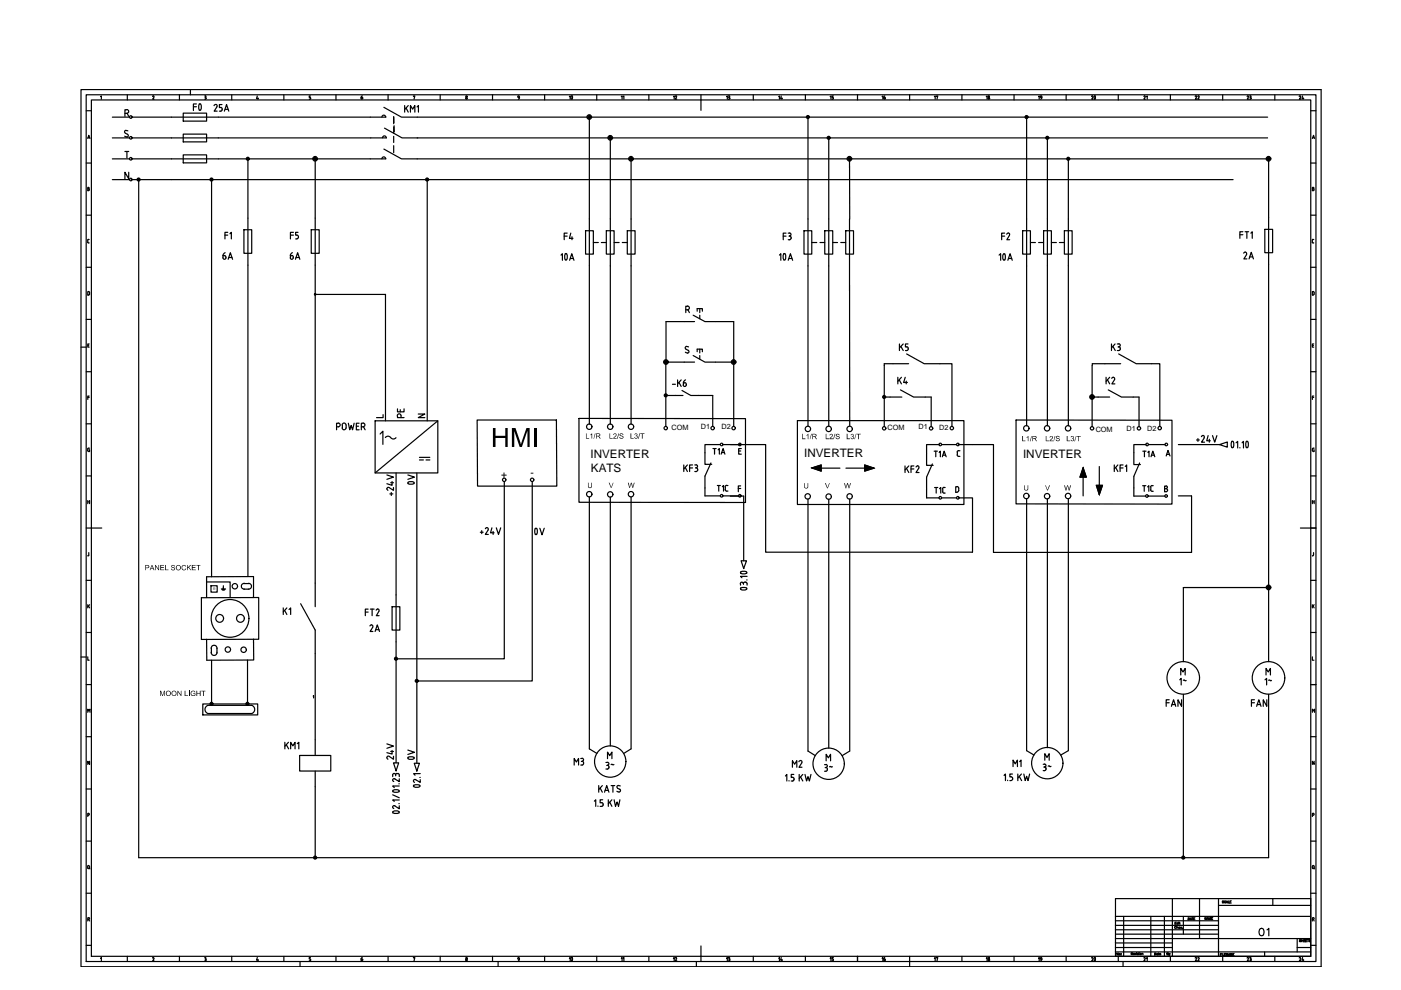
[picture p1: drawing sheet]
<svg xmlns="http://www.w3.org/2000/svg" width="297mm" height="210mm" viewBox="0 0 297 210" stroke-linecap="round" stroke-linejoin="round" font-family="sans-serif">
<!-- layer: 035 -->
<g fill="none" stroke="#000" stroke-width=".25">
<path d="M17.2 19h262.9v186h-262.9zM18.3 23.5h1.1M18.3 34.6h1.1M18.6 39.7l.3 .2-.1 .1 .2 .2-.2 .2h-.2zM19.4 21.2h258.5v181.6h-258.5zM21.3 20.5l.2-.2v.7M27 20.1v1.1M32.5 20.3l.1 .2M32.5 20.3l-.2 .2M32.7 20.6l-.3 .4h.3M54.6 20.3l-.2 .6h.4M54.7 20.7v.3"/>
<path d="M60.2 20.1v1.1M65.8 20.3h-.2v.3l.3 .2M65.9 20.8l-.1 .2h-.2M71.2 20.1v1.1M82.3 20.1v1.1M93.3 20.1v1.1M98.7 20.8l.2 .2 .1-.2M98.7 20.8l.2-.2 .1 .2M104.4 20.1v1.1M115.5 20.1v1.1M126.5 20.1v1.1M137.6 20.1v1.1"/>
<path d="M148.6 20.1v1.1M159.7 20.1v1.1M170.8 20.1v1.1M181.8 20.1v1.1M192.9 20.1v1.1M203.9 20.1v1.1M215 20.1v1.1M226 20.1v1.1M237.1 20.1v1.1M248.1 20.1v1.1M259.2 20.1v1.1M270.3 20.1v1.1"/>
<path d="M277.9 23.5h1.1M277.9 34.6h1.1M278.2 39.7l.4 .2-.2 .1 .2 .2-.2 .2h-.2zM18.3 45.6h1.1M18.3 56.7h1.1M18.6 51.3l.3 .2M18.6 40h.2M18.6 51v.3M18.8 50.7l-.2 .2M18.8 50.8h.1M277.9 45.6h1.1M277.9 56.7h1.1"/>
<path d="M278.2 51.3l.2 .2M278.2 40h.3M278.4 50.7l-.2 .2v.4M278.4 51.5h.1M278.4 50.8h.1M17.2 73.6h1.1M18.3 67.7h1.1M18.3 78.8h1.1M18.6 73.2h.2M18.8 61.8l.2 .2M18.8 61.8h-.2v.8l.3-.1 .1-.5M18.9 72.9h-.3v.7h.3"/>
<path d="M277.9 67.7h1.1M277.9 78.8h1.1M278.2 73.2h.3M278.4 61.8l.2 .2M278.4 61.8h-.2v.8h.2M278.5 72.9h-.3v.7h.3M278.6 62v.5l-.2 .1M18.3 89.9h1.1M18.6 84.3h.3M18.6 95.2v.3M18.9 95.4h.1v.3l-.4-.2M18.9 84h-.3v.7"/>
<path d="M19 95l-.4 .2M277.9 89.9h1.1M278.2 95.2l.1 .4 .2 .1h.1l-.1-.3M278.2 84.3h.3M278.5 84h-.3v.7M278.6 95l-.4 .2M18.3 112h1.1M18.3 100.9h1.1M18.6 117.8h.1M18.6 106.4h.4M18.6 106.1v.7M18.8 117.7l-.1 .1"/>
<path d="M18.8 117.2v.5M19 106.1v.7M277.9 112h1.1M277.9 100.9h1.1M278.2 106.1v.7M278.2 106.4h.4M278.5 117.7l-.3 .1M278.5 117.2v.5M278.6 106.1v.7M17.2 139.3h1.1M18.3 123h1.1M18.3 134.1h1.1"/>
<path d="M18.6 139.3v.7h.3M18.6 128.2v.7M18.7 128.5l.3 .4M19 128.2l-.4 .4M277.9 123h1.1M277.9 134.1h1.1M278.2 139.3v.7h.4M278.2 128.2v.7M278.4 128.5l.2 .4M278.6 128.2l-.4 .4M18.3 145.1h1.1M18.3 156.2h1.1"/>
<path d="M277.9 145.1h1.1M277.9 156.2h1.1M278.2 151v-.6l.3 .3 .2-.3v.6M18.3 167.3h1.1M18.3 178.3h1.1M18.6 172.8h.3v-.3h-.3v.6M19 161.4v.7l-.4-.7v.7M277.9 167.3h1.1M277.9 178.3h1.1M278.2 172.8h.4v-.3h-.4v.6M278.6 161.4v.7l-.4-.7v.7M18.3 189.4h1.1"/>
<path d="M18.6 195h.2l.2 .3M18.8 194.5l.2 .2-.2 .2M18.8 194.6h-.2v.7M236.5 199h12.1M236.5 199.9h12.1M236.5 198.1h21.8M236.5 197.1h21.8M236.5 196.2h21.8M236.5 195.2h21.8M238.2 194.3v8.5M244 194.3v8.5M246.9 194.3v8.5"/>
<path d="M250.9 194.3v3.8M254.3 190.5v8.5M258.3 192h19.6M269.9 190.5v1.5M277.9 189.4h1.1M278.2 184v-.3l.2-.2 .2 .2v.3M278.2 184l.2 .2 .2-.2M278.4 194.5l.2 .4-.4 .1M278.5 194.6h-.3v.7M278.5 195l.1 .3M278.5 184.1l.2 .1M18.3 200.4h1.1"/>
<path d="M21.3 203.2l.2-.2v.7M27 202.8v1.1M32.3 203.1l.3-.1v.2M32.7 203.3l-.3 .4h.3M38 202.8v1.1M43.4 203h.1M43.4 203.7h.1M43.5 203.3h.1M43.5 203l.2 .2-.2 .1M43.5 203.3l.2 .2M43.7 203.5l-.2 .2M43.7 203.5v.1"/>
<path d="M49.1 202.8v1.1M54.6 203l-.2 .6h.4M54.7 203.4v.3M60.2 202.8v1.1M63.6 203.9v1.1M65.6 203.7h.1M65.8 203h-.2v.3l.2 .1 .1 .2M65.9 203.5l-.2 .2M71.2 202.8v1.1M82.3 202.8v1.1M87.7 203.1l.3-.1-.2 .7M93.3 202.8v1.1"/>
<path d="M98.7 203.6l.2-.3 .1 .3M98.7 203.5l.2 .2 .1-.2M104.4 202.8v1.1M105.6 203.9v1.1M115.5 202.8v1.1M126.5 202.8v1.1M137.6 202.8v1.1M147.6 203.9v1.1M148.6 202.8v1.1M159.7 202.8v1.1M170.8 202.8v1.1M181.8 202.8v1.1"/>
<path d="M192.9 202.8v2.2M203.9 202.8v1.1M215 202.8v1.1M226 202.8v1.1M236.5 200.9h12.1M236.5 201.8h41.4M237.1 202.8v1.1M238.1 203.9v1.1M259.2 202.8v1.1M268.1 201.8v1M270.3 202.8v1.1M275 200.9h2.9"/>
<path d="M277.9 200.4h1.1"/>
<circle cx="98.9" cy="20.5" r=".15"/>
<circle cx="98.9" cy="203.2" r=".15"/>
</g>
<!-- layer: 07 -->
<path d="M18.3 20.1h260.7v183.8h-260.7zM148.6 21.2v2.2M19.4 112h2.2M275.7 112h2.2M236.5 190.5h41.4v12.3h-41.4zM236.5 194.3h41.4M248.6 199h29.3M248.6 190.5v12.3M258.3 190.5v12.3M275 199v2.8M148.6 200.6v2.2" fill="none" stroke="#000" stroke-width=".25"/>
<!-- layer: 025 -->
<g fill="none" stroke="#000" stroke-width=".25">
<path d="M249.1 195.7h.2M249.4 196.5a.2 .2 0 0 0-.3 0 .2 .2 0 0 0 0 .3 .2 .2 0 0 0 .3 0M249.4 195.5h-.3v.4h.3M249.5 196.6l.2-.1 .1 .3M249.5 196.4v.4M249.8 195.7l-.3 .1 .1 .1h.2M249.8 195.5v.4M249.9 196.7l.2-.1-.2 .1 .1 .1h.1M249.9 195.6h.1M249.9 195.7v.2M250 195.7h.2M250.1 195.5l.1 .4"/>
<path d="M250.5 196.6l-.2 .1v.1h.2M250.7 196.8h.1M251.9 194.6a.22 .22 0 0 1 .3 .2 .22 .22 0 0 1-.3 .2zM252.3 195l.2-.4 .1 .4M252.3 194.9h.2M252.7 194.6h.3M252.8 194.6v.4M253.1 194.8h.1M253.4 194.6h-.3v.4h.3M255.8 194.5v.5l-.3-.5v.5M255.9 195l.2-.5 .1 .5M255.9 194.8h.2"/>
<path d="M256.3 195v-.5l.2 .5 .2-.5v.5M256.8 194.8h.2M257.1 194.5h-.3v.5h.3M259.4 191.1l-.2-.1v.2l.2 .2h-.2M259.9 191.1l-.1-.1-.2 .1 .1 .4 .2-.2M260 191.5l.1-.5 .2 .5M260 191.3h.3M260.4 191v.5h.3M260.8 191.2h.1M261.1 191h-.3v.5h.3M275.8 199.3h-.3l.3 .2-.1 .2-.2-.1M276 199.2v.5"/>
<path d="M276 199.4h.3M276.3 199.2v.5M276.4 199.4h.2M276.7 199.2h-.3v.5h.3M276.8 199.4h.2M277.1 199.2h-.3v.5h.3M277.1 199.2h.3M277.3 199.2v.5M277.8 199.3h-.3l.3 .2-.1 .2-.2-.1M237.1 202v.5l-.3-.5v.5M237.7 202.2h.1M237.7 202.5h.1"/>
<path d="M239.8 202.2h.3v-.2h-.3v.4M240 202.2l.1 .2M240.3 202.3h.2l-.1-.2-.1 .3h.2M258.7 202.4h.2M259 202.2h-.3v.4M259.1 202.2v.4M259.3 202.2v.4h.2M259.6 202.4h.2M259.9 202.2h-.3v.4h.3M260.3 202.2v.4l-.3-.4v.4M260.4 202.6l.2-.4 .2 .4M260.5 202.5h.2"/>
<path d="M260.8 202.6v-.4l.2 .4 .2-.4v.4M261.4 202.4h.1M261.6 202.2h-.2v.4h.2"/>
<circle cx="237.4" cy="202.4" r=".15"/>
</g>
<g fill="none" stroke="#000" stroke-width=".25">
<path d="M23.8 24.8h3.7M23.8 29.2h3.7M23.8 33.7h3.7M23.8 38.1h3.7M28.1 24.8h8.3M28.1 29.2h8.3M28.1 33.7h8.3M28.1 38.1h233.3M29.4 38.1v143.7h239.6v-34.6M44.9 38.1v84.2M46.3 24.8h32.2M46.3 29.2h32.3"/>
<path d="M46.3 33.7h32.2M52.6 33.7v12.6M66.8 33.7v12.6M88.5 33.7h180.5v12.4M88.5 24.8h180.3M88.5 29.2h180.3M90.6 38.1v51.1M125 24.8v21.6M129.4 29.2v17.2M133.8 33.7v12.7M171.3 24.8v21.6M175.7 29.2v17.2"/>
<path d="M180.1 33.7l.1 12.7M217.7 24.8v21.6M222.1 29.2v17.2M226.5 33.7v12.7M52.6 56.2v66M66.8 56.2v67.4M125 56.4v33.5M129.4 56.4v33.5M133.8 56.4v33.5M171.3 56.4v34M175.7 56.4v34M180.1 56.4l.1 34"/>
<path d="M217.7 56.4v33.9M222.1 56.4v33.9M226.5 56.4v33.9M269 56.1v84.2M66.8 62.4h14.9v26.8M141.2 77.1v13.3M141.2 76.8h3.9M145.1 68.2h-3.9v8.9M151.7 76.8h3.9M151.7 68.2h3.9v22.2M189.3 77.1h-1.8v13.4M199.3 77.1h2.5v13.3"/>
<path d="M231.5 77.5v13M234.3 77.1h-2.7v.4M244.2 77.1h1.7v13.3M148.2 83.8h2.9v6.6M153.3 94.3h9v22.8h43.9v-11.5h-2.8M187.5 84.2h1.2M196.2 84.2h1.2v6.3M203.4 94.3h7.2v22.8h42v-12h-2.8M231.5 84.2h1.3M240.3 84.2h1.2v6.3M249.8 94.3h8.8M84 100.3v25.8"/>
<path d="M88.4 100.3v61.5M106.9 102.1v37.6h-22.9M112.8 102.1v42.3h-24.4M125 105.4v53.4l1.6 1M129.4 105.4v52.7M133.8 105.4v53.4l-1.6 1M149.5 103.4v1.7h3.2M153.3 105.1l4.4 .1v13.7M171.3 105.8v53.4l1.6 1M175.7 105.9v52.7M180.2 105.8v53.4l-1.7 1M196.5 103.7v1.9h2.6"/>
<path d="M199.7 105.6h3.1M217.7 105.7v53.5l1.5 .9M222.1 105.8v52.7M226.5 105.7v53.5l-1.6 .9M240.4 103.4v1.8h2.5M243.5 105.2h3.5M44.9 140v9.3M52.5 139.9v9.4M66.8 138.6v18.3M84 136.1v25.6M269 124.6h-18.1v15.7M43 149.3h11.6v2.3h-11.6z"/>
<path d="M44.1 149.5a.91 .91 0 0 0-.6 .9 .91 .91 0 0 0 .6 .9M44.1 149.5h9.3M44.1 151.3h9.3M53.3 149.5a.91 .91 0 0 1 .7 .9 .91 .91 0 0 1-.7 .9M250.9 147.2v34.6M66.8 166.8v15"/>
</g>
<!-- layer: 0 -->
<g fill="none" stroke="#000" stroke-width=".25">
<path d="M36.4 24.8h9.9M36.4 29.2h9.9M36.4 33.7h9.9M38.8 28.4h5v1.7h-5zM38.8 32.8h5v1.7h-5zM78.5 24.8h3.3M78.5 33.7h3.3M78.6 29.2h3.3M81 24.8a.4 .4 0 0 1 .4-.4 .4 .4 0 0 1 .4 .4M81 33.7a.4 .4 0 0 1 .4-.4 .4 .4 0 0 1 .4 .4M81.1 29.2a.4 .4 0 0 1 .4-.4 .4 .4 0 0 1 .4 .4M81.4 22.8l3.7 2h3.4"/>
<path d="M81.4 31.6l3.7 2.1h3.4M81.5 27.2l3.7 2h3.3M51.7 48.7h1.7v5h-1.7zM52.6 46.3v9.9M66 48.7h1.7v5h-1.7zM66.8 46.3v9.9M124.1 48.9h1.7v5h-1.7zM125 46.4v10M128.6 48.9h1.6v5h-1.6zM129.4 46.4v10M133 48.9h1.6v5h-1.6zM133.8 46.4v10"/>
<path d="M170.5 48.9h1.6v5h-1.6zM171.3 46.4v10M174.9 48.9h1.7v5h-1.7zM175.7 46.4v10M179.3 48.9h1.7v5h-1.7zM180.1 46.4v10M216.8 48.9h1.7v5h-1.7zM217.7 46.4v10M221.3 48.9h1.6v5h-1.6zM222.1 46.4v10M225.7 48.9h1.6v5h-1.6zM226.5 46.4v10"/>
<path d="M268.2 48.6h1.6v5h-1.6zM269 46.1v10M145.1 68.2h2.2M145.1 76.8h2.2M147 66.8l2.5 1.4h2.2M147 75.4l2.5 1.4h2.2M147.8 66v-.6h1.1v.6M147.8 74.6v-.6h1.1v.6M148.4 65.4v.9M148.4 66.8v.8M148.4 74v.8M148.4 75.4v.7"/>
<path d="M189.3 77.1h3.3M192.2 75l3.7 2.1h3.4M234.3 77.1h3.3M237.2 75l3.7 2.1h3.3M79.5 89.2h13.3v11.1h-13.3zM80.6 92l.6-.6v2.8M81.7 92.8l.6-.3 .5 .3M82.8 92.8l.6 .3 .6-.3M88.9 97h2.2M92.8 89.2l-13.3 11.1M101.2 89.1h16.8l.1 14h-16.9zM122.8 88.7l35.3 .1v17.7h-35.3z"/>
<path d="M169.1 89.2h35.3v17.8h-35.3zM172.1 99.2l2-.6v1.3zM174.1 99.3h4M179.4 99.3h3.9M183.3 98.6l2 .7-2 .6zM188.7 84.2h2.5M190.9 82.7l2.8 1.5h2.5M215.4 89.1h33.1v17.8l-33.1-.1zM229.6 99.2l.7 2h-1.3zM232.8 84.2h2.5M233.1 98.9v4M235 82.7l2.8 1.5h2.5"/>
<path d="M149.5 101v2.4M157.1 118.9h1.2l-.6 1.7zM196.5 101.2v2.5M229.6 101.2v3.9M232.4 102.9h1.4l-.7 2zM240.4 101v2.4M42.7 126.7h12.1v8.8l-12.1 .1zM43.8 123.4h5v3.3M44.7 124.2h1.3v1.3h-1.3zM44.8 137.5a.61 .61 0 0 1 .6-.7 .61 .61 0 0 1 .6 .7M44.8 138.3a.61 .61 0 0 0 .6 .7 .61 .61 0 0 0 .6-.7M44.8 137.4v1.1"/>
<path d="M46 137.4v1.1M46 124.2h.1M46.9 124.9h.9M47.1 125h.6M47.1 125.1h.5M47.4 124.9h.1M47.4 124.2v.7M51.7 124.9h1.1M51.7 123.7h1.1M51.8 123.7a.61 .61 0 0 0-.6 .6 .61 .61 0 0 0 .6 .6M52.7 123.7a.61 .61 0 0 1 .6 .6 .61 .61 0 0 1-.6 .6M53.7 135.5l.1 4.4-10 .1v-4.5"/>
<path d="M53.7 126.6v-4.4l-9.9 .1v4.4M63.7 128l3.1 5.6v5M66.8 123.6v5M83.1 128.6h1.7v5h-1.7zM84 126.1v10M66.8 156.9v3.3M63.5 160.2h6.6v3.3h-6.6zM66.8 163.5v3.3"/>
<circle cx="27.7" cy="33.7" r=".28"/>
<circle cx="27.7" cy="24.8" r=".28"/>
<circle cx="27.7" cy="29.2" r=".28"/>
<circle cx="27.7" cy="38.1" r=".28"/>
<circle cx="29.4" cy="38.1" r=".32"/>
<circle cx="29.4" cy="38.1" r=".19"/>
<circle cx="29.4" cy="38.1" r=".11"/>
<circle cx="44.8" cy="38.1" r=".32"/>
<circle cx="44.8" cy="38.1" r=".19"/>
<circle cx="44.8" cy="38.1" r=".11"/>
<circle cx="52.5" cy="33.7" r=".32"/>
<circle cx="52.5" cy="33.7" r=".19"/>
<circle cx="52.5" cy="33.7" r=".11"/>
<circle cx="66.8" cy="33.7" r=".49"/>
<circle cx="66.8" cy="33.7" r=".32"/>
<circle cx="66.8" cy="33.7" r=".15"/>
<circle cx="90.6" cy="38.1" r=".32"/>
<circle cx="90.6" cy="38.1" r=".19"/>
<circle cx="90.6" cy="38.1" r=".11"/>
<circle cx="124.9" cy="24.8" r=".49"/>
<circle cx="124.9" cy="24.8" r=".32"/>
<circle cx="124.9" cy="24.8" r=".15"/>
<circle cx="129.4" cy="29.2" r=".49"/>
<circle cx="129.4" cy="29.2" r=".32"/>
<circle cx="129.4" cy="29.2" r=".15"/>
<circle cx="133.8" cy="33.7" r=".49"/>
<circle cx="133.8" cy="33.7" r=".32"/>
<circle cx="133.8" cy="33.7" r=".15"/>
<circle cx="171.3" cy="24.8" r=".32"/>
<circle cx="171.3" cy="24.8" r=".19"/>
<circle cx="171.3" cy="24.8" r=".11"/>
<circle cx="175.7" cy="29.2" r=".32"/>
<circle cx="175.7" cy="29.2" r=".19"/>
<circle cx="175.7" cy="29.2" r=".11"/>
<circle cx="180.1" cy="33.7" r=".49"/>
<circle cx="180.1" cy="33.7" r=".32"/>
<circle cx="180.1" cy="33.7" r=".15"/>
<circle cx="217.6" cy="24.8" r=".32"/>
<circle cx="217.6" cy="24.8" r=".19"/>
<circle cx="217.6" cy="24.8" r=".11"/>
<circle cx="222" cy="29.2" r=".32"/>
<circle cx="222" cy="29.2" r=".19"/>
<circle cx="222" cy="29.2" r=".11"/>
<circle cx="226.5" cy="33.7" r=".32"/>
<circle cx="226.5" cy="33.7" r=".19"/>
<circle cx="226.5" cy="33.7" r=".11"/>
<circle cx="269" cy="33.7" r=".49"/>
<circle cx="269" cy="33.7" r=".32"/>
<circle cx="269" cy="33.7" r=".15"/>
<circle cx="66.8" cy="62.4" r=".15"/>
<circle cx="66.8" cy="62.4" r=".06"/>
<circle cx="66.8" cy="62.4" r=".11"/>
<circle cx="141.2" cy="76.8" r=".49"/>
<circle cx="141.2" cy="76.8" r=".32"/>
<circle cx="141.2" cy="76.8" r=".15"/>
<circle cx="155.5" cy="76.8" r=".49"/>
<circle cx="155.5" cy="76.8" r=".32"/>
<circle cx="155.5" cy="76.8" r=".15"/>
<circle cx="124.9" cy="90.5" r=".57"/>
<circle cx="129.4" cy="90.5" r=".57"/>
<circle cx="133.8" cy="90.5" r=".57"/>
<circle cx="141.1" cy="90.8" r=".36"/>
<circle cx="151.1" cy="90.8" r=".36"/>
<circle cx="155.5" cy="90.8" r=".36"/>
<circle cx="156.9" cy="94.2" r=".28"/>
<circle cx="171.3" cy="90.9" r=".57"/>
<circle cx="175.7" cy="90.9" r=".57"/>
<circle cx="180.1" cy="90.9" r=".57"/>
<circle cx="187.5" cy="90.8" r=".36"/>
<circle cx="187.5" cy="84.2" r=".32"/>
<circle cx="187.5" cy="84.2" r=".19"/>
<circle cx="187.5" cy="84.2" r=".11"/>
<circle cx="197.4" cy="90.8" r=".36"/>
<circle cx="201.8" cy="90.8" r=".36"/>
<circle cx="203.1" cy="94.2" r=".28"/>
<circle cx="217.6" cy="90.8" r=".57"/>
<circle cx="222" cy="90.8" r=".57"/>
<circle cx="226.4" cy="90.8" r=".57"/>
<circle cx="231.5" cy="84.2" r=".49"/>
<circle cx="231.5" cy="90.8" r=".36"/>
<circle cx="231.5" cy="84.2" r=".32"/>
<circle cx="231.5" cy="84.2" r=".15"/>
<circle cx="241.5" cy="90.8" r=".36"/>
<circle cx="245.9" cy="90.8" r=".36"/>
<circle cx="106.9" cy="101.7" r=".36"/>
<circle cx="112.8" cy="101.7" r=".36"/>
<circle cx="124.9" cy="104.8" r=".57"/>
<circle cx="129.4" cy="104.8" r=".57"/>
<circle cx="133.8" cy="104.8" r=".57"/>
<circle cx="153" cy="105.1" r=".28"/>
<circle cx="156.9" cy="105.1" r=".28"/>
<circle cx="171.2" cy="105.2" r=".57"/>
<circle cx="175.7" cy="105.3" r=".57"/>
<circle cx="180.1" cy="105.2" r=".57"/>
<circle cx="199.4" cy="105.5" r=".28"/>
<circle cx="203.1" cy="105.5" r=".28"/>
<circle cx="217.6" cy="105.2" r=".57"/>
<circle cx="222" cy="105.2" r=".57"/>
<circle cx="226.4" cy="105.2" r=".57"/>
<circle cx="243.2" cy="105.2" r=".28"/>
<circle cx="247.2" cy="105.2" r=".28"/>
<circle cx="46.6" cy="131.1" r=".83"/>
<circle cx="48.3" cy="137.7" r=".57"/>
<circle cx="48.8" cy="131.1" r="4"/>
<circle cx="49.8" cy="124.3" r=".57"/>
<circle cx="51" cy="131.1" r=".83"/>
<circle cx="51.7" cy="137.8" r=".57"/>
<circle cx="84" cy="139.7" r=".32"/>
<circle cx="84" cy="139.7" r=".19"/>
<circle cx="84" cy="139.7" r=".11"/>
<circle cx="269" cy="124.6" r=".49"/>
<circle cx="269" cy="124.6" r=".32"/>
<circle cx="269" cy="124.6" r=".15"/>
<circle cx="44.8" cy="149.2" r=".32"/>
<circle cx="44.8" cy="149.2" r=".19"/>
<circle cx="44.8" cy="149.2" r=".11"/>
<circle cx="52.5" cy="149.2" r=".32"/>
<circle cx="52.5" cy="149.2" r=".19"/>
<circle cx="52.5" cy="149.2" r=".11"/>
<circle cx="88.4" cy="144.4" r=".32"/>
<circle cx="88.4" cy="144.4" r=".19"/>
<circle cx="88.4" cy="144.4" r=".11"/>
<circle cx="250.9" cy="143.7" r="3.5"/>
<circle cx="269" cy="143.7" r="3.5"/>
<circle cx="129.4" cy="161.5" r="3.3"/>
<circle cx="175.7" cy="161.9" r="3.3"/>
<circle cx="222" cy="161.8" r="3.3"/>
<circle cx="66.8" cy="181.8" r=".32"/>
<circle cx="66.8" cy="181.8" r=".19"/>
<circle cx="66.8" cy="181.8" r=".11"/>
<circle cx="250.9" cy="181.8" r=".32"/>
<circle cx="250.9" cy="181.8" r=".19"/>
<circle cx="250.9" cy="181.8" r=".11"/>
</g>
<g fill="#000">
<path d="M104.5 90.7h.6v1.7h2v-1.7h.5v4.1h-.5v-1.9h-2v1.9h-.6zM108.5 90.7h.8l1.1 3.5 1.2-3.5h.7v4.1h-.5v-3.4l-1.2 3.4h-.4l-1.2-3.4v3.4h-.5zM113.3 90.7h.5v4.1h-.5zM124.2 91.9h.2v1h.5v.1h-.7zM125.2 92.1l.3-.2v1.1h-.1v-.9l-.2 .2zM126.1 91.9h.2l-.5 1.1zM129.2 91.9h.2v1h.5v.1h-.7zM130.1 92l.2-.1a.42 .42 0 0 1 .4 .4 .42 .42 0 0 1-.4 .4l-.1 .2h.6v.1h-.8l.3-.5a.25 .25 0 0 0 .3-.3 .25 .25 0 0 0-.4-.1l-.2 .1zM131.1 91.9h.2l-.4 1.1h-.1zM131.4 92l.5-.1 .3 .3-.2-.1a.22 .22 0 0 0-.3-.2 .22 .22 0 0 0-.2 .3 .22 .22 0 0 0 .3 .2l.4 .2v.2l-.6 .2-.3-.3 .4 .2a.2 .2 0 0 0 .3-.1 .2 .2 0 0 0-.2-.3l-.4-.1zM133.7 91.9h.1v1h.6v.1h-.7zM134.6 92l.3-.1 .3 .2-.2 .3 .2 .1v.4l-.5 .1-.2-.2 .1-.1a.22 .22 0 0 0 .3 .2 .22 .22 0 0 0 .2-.3 .22 .22 0 0 0-.3-.1v-.1a.19 .19 0 0 0 .2-.2 .19 .19 0 0 0-.1-.2 .19 .19 0 0 0-.3 .2h-.1z"/>
<path d="M135.6 91.9h.1l-.3 1.1h-.1zM135.7 91.9h.9v.1h-.3v1h-.2v-1h-.4zM170.1 92h.1v.9h.6v.2h-.7zM171 92.2l.4-.2v1.1h-.1v-.9l-.2 .2zM172 92h.1l-.4 1.1zM175.1 92h.1v.9h.6v.2h-.7zM175.9 92.1l.5-.1a.34 .34 0 0 1 0 .6l-.3 .3h.5v.2h-.8l.5-.6a.24 .24 0 0 0 .1-.4 .24 .24 0 0 0-.4 .2h-.1zM177 92h.1l-.3 1.1h-.2zM177.3 92.1l.3-.1a.21 .21 0 0 1 .3 0 .21 .21 0 0 1 0 .3 .22 .22 0 0 0-.2-.3 .22 .22 0 0 0-.2 .2 .22 .22 0 0 0 .1 .2l.4 .2a.43 .43 0 0 1-.4 .5 .43 .43 0 0 1-.4-.4l.3 .3a.25 .25 0 0 0 .4-.2 .25 .25 0 0 0-.4-.2l-.3-.2zM179.5 92h.2v.9h.5v.2h-.7zM180.4 92.1l.1-.1a.28 .28 0 0 1 .4 .1 .28 .28 0 0 1-.1 .4 .36 .36 0 0 1 .1 .6 .36 .36 0 0 1-.6-.3h.2a.23 .23 0 0 0 .2 .2 .23 .23 0 0 0 .2-.2 .23 .23 0 0 0-.3-.2v-.2a.19 .19 0 0 0 .3-.1 .19 .19 0 0 0-.2-.2 .19 .19 0 0 0-.2 .2zM181.5 92l-.2 1.1h-.2z"/>
<path d="M181.6 92h.9v.1h-.4v1h-.2v-1h-.3zM216.7 92.4h.2v1h.5v.1h-.7zM217.7 92.7l.3-.3v1.1h-.1v-.8l-.2 .1zM218.7 92.4l-.2 1.2h-.2zM221.7 92.4h.2v1h.5v.1h-.7zM222.6 92.6l.1-.2 .5 .2v.3l-.5 .5h.6v.1h-.8l.5-.6a.21 .21 0 0 0-.1-.3 .21 .21 0 0 0-.2 .2zM223.6 92.4h.2l-.5 1.2zM223.9 92.5l.5-.1 .2 .1v.2l-.2-.1a.24 .24 0 0 0-.3-.1 .24 .24 0 0 0 0 .4 .24 .24 0 0 0 .3 0 .36 .36 0 0 1 .1 .6 .36 .36 0 0 1-.5 0l-.2-.3h.2l.1 .2a.25 .25 0 0 0 .3 .1 .25 .25 0 0 0 .1-.4 .25 .25 0 0 0-.3-.1l-.3-.1zM226.2 92.4h.1v1h.6v.1h-.7zM227.1 92.5l.2-.1a.29 .29 0 0 1 .3 .2 .29 .29 0 0 1-.1 .3l.2 .3-.2 .3h-.4l-.1-.3h.1a.21 .21 0 0 0 .3 .2 .21 .21 0 0 0 .1-.2 .21 .21 0 0 0-.2-.2v-.1a.19 .19 0 0 0 .2-.1 .19 .19 0 0 0-.1-.3 .19 .19 0 0 0-.3 .2zM228.1 92.4l-.2 1.2h-.1zM228.2 92.4h.9v.2h-.3v.9h-.2v-.9h-.4z"/>
<path d="M124.7 102.3h.1v.7a.31 .31 0 0 0 .3 .4 .31 .31 0 0 0 .3-.4v-.7h.1v1l-.3 .2-.4-.1-.1-.2zM129.1 102.3h.1l.4 1 .3-1h.2l-.4 1.1h-.2zM133.1 102.3h.2l.2 1 .3-1h.1l.3 1 .2-1h.2l-.4 1.1h-.1l-.3-.9-.3 .9h-.1zM170.5 102.4h.1v.7a.31 .31 0 0 0 .3 .4 .31 .31 0 0 0 .3-.4v-.7h.2l-.1 1-.2 .2-.5-.1zM174.9 102.4h.2l.3 1 .4-1h.1l-.4 1.1h-.1zM179 102.4h.1l.3 1 .2-1h.2l.2 1 .2-1h.2l-.3 1.1h-.2l-.2-.9-.3 .9h-.1zM217.2 102.9h.1l.1 1 .4-.1 .1-.9h.1l-.1 1.1-.7-.1zM221.6 102.9h.1l.4 1 .3-1h.2l-.4 1.1h-.2zM225.6 102.9h.2l.2 .9 .3-.9h.1l.3 .9 .2-.9h.2l-.3 1.1h-.2l-.3-1-.2 1h-.2z"/>
<path d="M126.4 91.9h.6a.3 .3 0 0 1 .3 .3 .3 .3 0 0 1-.4 .3l.5 .5h-.2l-.4-.5h-.3v.5h-.1zM126.5 92v.4h.4a.2 .2 0 0 0 .2-.2 .2 .2 0 0 0-.2-.2z"/>
<path d="M172.2 92h.5a.32 .32 0 0 1 .4 .3 .32 .32 0 0 1-.3 .3l.4 .5h-.2l-.3-.5h-.3v.5h-.2zM172.4 92.1v.4h.3a.2 .2 0 0 0 .3-.2 .2 .2 0 0 0-.3-.2z"/>
<path d="M218.9 92.4h.5a.3 .3 0 0 1 .4 .3 .3 .3 0 0 1-.3 .3l.4 .5h-.2l-.4-.5h-.3v.5h-.1zM219 92.6v.3h.4a.18 .18 0 0 0 .2-.1 .18 .18 0 0 0-.2-.2z"/>
</g>
<!-- layer: DESC -->
<g fill="none" stroke="#000" stroke-width=".25">
<path d="M126 169.9l.3-.3v1.4M126.8 170.9v.1M126.9 166.6v1.4M127.2 167.1l.5 .9M127.6 170.2l.3 .3M127.7 166.6l-.8 .8M127.8 169.6h-.6v.6h.4M127.9 170.5l-.2 .4-.5 .1M128.2 168l.4-1.4 .5 1.4M128.3 167.6h.7M129 169.6v1.4M129.3 170.1l.4 .9"/>
<path d="M129.6 166.6h.7M129.7 169.6l-.7 .8M129.9 166.6v1.4M130.2 169.6l.3 1.4 .3-1 .3 1 .3-1.4M131 167.2l.4 .2M131.1 166.5l-.3 .3 .2 .3M131.1 166.6h.4M131.4 167.3a.38 .38 0 0 1 0 .6 .38 .38 0 0 1-.6-.1M166.5 164.5l.3-.3v1.4M167.3 165.5v.1M168.3 165.3l-.1 .3h-.4M169.4 164.2v1.4"/>
<path d="M169.7 164.7l.5 .9M170.7 164.2l.3 1.4 .3-.9 .3 .9 .3-1.4M212.9 164.4l.3-.3v1.4M213.6 165.4v.1M214.1 165.5h.3M214.7 165.1l-.3 .4M215.8 164.1v1.4M216.1 164.6l.5 .9M217.1 164.1l.3 1.4 .3-.9 .3 .9 .3-1.4"/>
</g>
<!-- layer: WIRENO -->
<path d="M101.8 112.8h.6M102.1 112.5v.6M102.9 112.1l.3-.2a.32 .32 0 0 1 .3 .5l-.6 .9h.6M104.3 111.9l-.3 1.1h.8M104.5 112.7v.6M105.2 111.9l.5 1.4 .5-1.4M66.4 147.6l.1-.1v.5" fill="none" stroke="#000" stroke-width=".25"/>
<!-- layer: TAGS -->
<g fill="none" stroke="#000" stroke-width=".25">
<path d="M26.5 24h.4l.4 .7M26.5 32.1h.8M26.6 28.3l.4 .2a.34 .34 0 0 1 .1 .5 .34 .34 0 0 1-.5 0l-.2-.1M26.7 27.6l-.3 .3 .2 .3M26.7 27.7h.4M26.9 23.2a.4 .4 0 0 1 .4 .4 .4 .4 0 0 1-.4 .4M26.9 23.3h-.4v1.4M26.9 32.1v1.4M27.3 36.5v1.4l-.8-1.4v1.4M262.9 49.8h.6M263.5 49.1h-.6v1.4M264 49.1h.7"/>
<path d="M264.4 49.1v1.4M265.2 49.4l.3-.3v1.4M145.3 74.7l.5 .1M145.5 74.1l.6 .4-.1 .3-.2 .1M145.6 73.4l-.3 .3 .1 .3M145.6 73.5l.4 .1M145.8 64.9a.4 .4 0 0 1 .4 .4 .4 .4 0 0 1-.4 .4h-.4M145.8 64.9h-.4v1.4M145.9 65.7l.3 .6M156.6 95.6h.4M157.2 95.1h-.6v1.2h.6M202.9 96.4l.2 .3 .4 .1"/>
<path d="M203.2 95.5l-.3 .3M203.3 95.6h.2M247.3 96.7l.3-1.2 .5 1.2M247.4 96.3h.5M152.1 102.9h.6M152.4 102.9v1.2M153.1 103.2l.3-.3v1.2M153.7 103.8l.4 .3M153.8 103.2v.6M154.1 102.9l-.4 .3M154.1 102.9h.2M154.1 104.1h.2"/>
<path d="M156.5 103.6h.5M157 103h-.5v1.3M198.1 103.4h.7M198.5 103.4v1.1M199.2 103.6l.3-.2v1.1M199.8 104.2l.4 .3M199.9 103.7v.6M200.2 103.3l-.4 .3M200.2 103.4h.2M200.2 104.5h.2M202.9 103.2l.4 .3-.1 .7-.3 .1M202.9 103.2h-.3v1.2h.3"/>
<path d="M242.3 103h.6M242.6 103v1.2M243.3 103.2l.3-.2v1.2M244 103.9l.3 .3M244 103.3v.6M244.3 102.9l-.3 .4M244.3 103h.2M244.3 104.2h.2M246.9 103.6h.4M247.2 103.6a.32 .32 0 0 1 .4 .3 .32 .32 0 0 1-.4 .4M247.2 103l.3 .3-.3 .3M247.3 103.1h-.4v1.2h.4"/>
<path d="M77.5 129.8h.5M78 129.1h-.5v1.4M78.5 129.1h.8M78.9 129.1v1.4M79.8 129.4l.4-.3 .1 .5M80.3 129.6l-.5 .9h.6"/>
</g>
<!-- layer: LINK -->
<g fill="none" stroke="#000" stroke-width=".25">
<path d="M83.5 26.9v1.3M83.5 28.9v1.3M83.5 30.9v1.5M83.5 26v-1.2v1.4M83.6 26.7v1.2M125.8 51.4h1.1M127.5 51.4h1.1M130.2 51.4h1.1M131.9 51.4h1.1M172.1 51.4h1.1M173.8 51.4h1.1M176.6 51.4h1"/>
<path d="M178.3 51.4h1M218.5 51.4h1M220.2 51.4h1.1M222.9 51.4h1.1M224.6 51.4h1.1"/>
</g>
<!-- layer: 0 -->
<path d="M172.1 99.2l2-.6v1.3zM183.3 98.6l2 .7-2 .6zM229.6 99.2l.7 2h-1.3zM232.4 102.9h1.4l-.7 2z" fill="#000" stroke="#000" stroke-width=".21"/>
<!-- layer: XREF -->
<g fill="none" stroke="#000" stroke-width=".25">
<path d="M261.4 93.6a.85 .85 0 0 0-.1 1.3h.1M261.5 93.6l.1 .6-.1 .7M262.1 93.9l.3-.3v1.4M262.9 94.9v.1M263.3 93.9l.3-.3v1.4M264.2 93.6h.1a.77 .77 0 0 1 0 1.3h-.1M264.3 93.6l-.2 .6 .2 .7M157 123.8v.3M157 124.7l.7-.2 .6 .2a.76 .76 0 0 1-1.3 .1zM157 121.5l.7 .2 .6-.2M157.1 121.6l-.1-.1a.74 .74 0 0 1 .7-.4 .74 .74 0 0 1 .6 .4v.1M157.6 123.8v.1"/>
<path d="M157.9 123.4l-.3 .3a.32 .32 0 0 0-.3-.3 .32 .32 0 0 0-.3 .3M157.9 123.4h.2M158.1 123.4l.3 .2v.5M158.3 123h.1M158.4 122.2h-1.4l.3 .3M83.3 168.5l1.4 .6M83.3 167.6v.2l.3 .2 1-.1M83.3 172.3l.7 .2 .6-.2M83.3 167.6l.7-.2 .6 .2M83.7 170.8a.32 .32 0 0 0-.4 .2 .32 .32 0 0 0 .2 .4M84.6 172.1a.83 .83 0 0 0-1.3 .2v.1M84.6 170.4h.1"/>
<path d="M84.6 172.1v.3M84.6 167.6v.3M84.7 170.8v.7l-1-.6M84.7 169.6h-1.4l.3 .3M84.7 166.7h-1.4l.3 .3M89 166.5l-.6-.1-.7 .1v.1l.3 .3 1-.1M89 166.5v.3"/>
</g>
<g fill="#000">
<path d="M41.6 119.8h.9v.1h-.4v1h-.1v-1h-.4zM32.9 119.8l.7 .9v-.9h.1v1.1l-.7-.9v.9h-.1zM34 119.8h.8v.1h-.7v.4h.6v.1h-.6v.4h.7v.1h-.8zM35 119.8h.2v1h.5v.1h-.7zM36.3 120l.6-.2 .2 .3-.3-.2a.21 .21 0 0 0-.3 0 .21 .21 0 0 0 0 .3 .21 .21 0 0 0 .3 .1 .36 .36 0 0 1 .2 .5 .36 .36 0 0 1-.6 0l-.1-.2 .2 .2a.27 .27 0 0 0 .4 0 .27 .27 0 0 0 0-.4 .27 .27 0 0 0-.3 0l-.3-.2zM38.7 119.9l.5-.1 .2 .2-.1 .1a.38 .38 0 0 0-.6 0 .38 .38 0 0 0 0 .5 .38 .38 0 0 0 .6 0h.2l-.4 .3-.5-.1-.1-.7zM39.7 119.8h.1v.5l.5-.5h.2l-.4 .5 .4 .6h-.1l-.4-.6-.2 .2v.4h-.1zM40.7 119.8h.8v.1h-.7v.4h.6v.1h-.6v.4h.7v.1h-.8zM33.9 146.5h.2l.3 .9 .4-.9h.2v1.1h-.2v-1l-.3 1h-.1l-.3-1v1h-.2zM37.6 146.5l.7 .8v-.8h.2v1.1l-.8-.9v.9h-.1zM39.1 146.5h.2v.9h.6v.2h-.8zM40 146.5h.2v1.1h-.2z"/>
<path d="M40.5 146.6l.4-.2 .4 .1 .1 .3-.6-.2-.3 .5 .2 .3h.4l.2-.3h-.3v-.1h.4v.4l-.2 .2-.6-.1-.2-.3zM41.6 146.5h.2v.4h.6v-.4h.1v1.1h-.1v-.5h-.6v.5h-.2zM42.7 146.5h.8v.1h-.3v1h-.2v-1h-.3z"/>
<path d="M30.8 119.8h.6l.3 .2-.1 .4-.7 .1v.4h-.1zM30.9 119.9v.4h.3a.22 .22 0 0 0 .3-.2 .22 .22 0 0 0-.3-.2z"/>
<path d="M37.3 120.3a.56 .56 0 0 1 1.1 0 .56 .56 0 0 1-1.1 0zM37.4 120.4a.42 .42 0 0 0 .8 0 .42 .42 0 0 0-.8 0z"/>
<path d="M32.2 119.8h.1l.5 1.1h-.2l-.1-.3h-.5l-.3 .3zM32.2 119.9l-.2 .6h.4z"/>
<path d="M35.1 147a.6 .6 0 0 1 1.2 0 .6 .6 0 0 1-1.2 0zM35.2 147a.45 .45 0 0 0 .9 0 .45 .45 0 0 0-.9 0z"/>
<path d="M36.3 147a.6 .6 0 0 1 1.2 0 .6 .6 0 0 1-1.2 0zM36.5 147.1a.42 .42 0 0 0 .8 0 .42 .42 0 0 0-.8 0z"/>
</g>
<text font-size="6.2" x="209.5" y="57.2">10A</text>
<g font-size="5.7">
<text x="39.2" y="25">F0</text>
<text x="116.8" y="56.8">10A</text>
<text x="163" y="56.8">10A</text>
<text x="89.6" y="105.8" transform="rotate(-90 89.6 105.8)">0V</text>
<text x="110.4" y="115">0V</text>
<text x="89.6" y="164.4" transform="rotate(-90 89.6 164.4)">0V</text>
</g>
<g font-size="4.9">
<text x="165.1" y="52.2">F3</text>
<text x="211.3" y="52.2">F2</text>
<text x="266" y="199.7">01</text>
</g>
<g font-size="4.4">
<text x="119.2" y="22.6">10</text>
<text x="230" y="22.6">20</text>
<text x="44.4" y="24.7">25A</text>
<text x="85" y="25">KM1</text>
<text x="46.9" y="51.9">F1</text>
<text x="60.7" y="51.9">F5</text>
<text x="118.9" y="52.2">F4</text>
<text x="46.2" y="56.1">6A</text>
<text x="60.7" y="56.1">6A</text>
<text x="262.8" y="56.1">2A</text>
<text x="189.8" y="75.5">K5</text>
<text x="234.6" y="75.5">K3</text>
<text x="141.8" y="83.3">-K6</text>
<text x="189.4" y="82.6">K4</text>
<text x="233.5" y="82.6">K2</text>
<text x="86.8" y="89.6" transform="rotate(-90 86.8 89.6)">PE</text>
<text x="70.6" y="92.4">POWER</text>
<text x="252.9" y="94.9">+24V</text>
<text x="143.9" y="101.2">KF3</text>
<text x="190.9" y="101.2">KF2</text>
<text x="235.3" y="101.2">KF1</text>
<text x="84.7" y="106.2" transform="rotate(-90 84.7 106.2)">+24V</text>
<text x="59.3" y="131.6">K1</text>
<text x="77.6" y="135.1">2A</text>
<text x="267.4" y="146.4">1~</text>
<text x="246.2" y="151">FAN</text>
<text x="264.6" y="151">FAN</text>
<text x="59.6" y="160.2">KM1</text>
<text x="84.7" y="162.3" transform="rotate(-90 84.7 162.3)">24V</text>
<text x="121" y="163.3">M3</text>
<text x="127.7" y="164.4">3~</text>
<text x="167.2" y="164">M2</text>
<text x="173.9" y="164.7">3~</text>
<text x="213.8" y="163.7">M1</text>
<text x="220.1" y="164.7">3~</text>
<text x="119.2" y="205.3">10</text>
<text x="230" y="205.3">20</text>
</g>
<g font-size="4">
<text x="150.3" y="97.4">T1A</text>
<text x="197.2" y="98.1">T1A</text>
<text x="241.3" y="98.1">T1A</text>
<text x="252.6" y="146.4" transform="rotate(-90 252.6 146.4)">1~</text>
</g>
<g font-size="3.5">
<text x="75.8" y="22.2">6</text>
<text x="108.7" y="22.2">9</text>
<text x="141.8" y="22.2">12</text>
<text x="153.1" y="22.2">13</text>
<text x="164.4" y="22.2">14</text>
<text x="175" y="22.2">15</text>
<text x="186.3" y="22.2">16</text>
<text x="197.2" y="22.2">17</text>
<text x="211" y="22.2" transform="rotate(-90 211 22.2)">18</text>
<text x="222.2" y="22.2" transform="rotate(-90 222.2 22.2)">19</text>
<text x="241.7" y="22.2">21</text>
<text x="252.6" y="22.2">22</text>
<text x="266.3" y="22.2" transform="rotate(-90 266.3 22.2)">23</text>
<text x="274.5" y="22.2">24</text>
<text x="17.6" y="30.7">A</text>
<text x="277.3" y="30.7">A</text>
<text x="87.8" y="89.6">N</text>
<text x="17.6" y="152.4">M</text>
<text x="17.6" y="185.6">Q</text>
<text x="246.6" y="203.9">By</text>
<text x="75.8" y="205">6</text>
<text x="108.7" y="205">9</text>
<text x="141.8" y="205">12</text>
<text x="153.1" y="205">13</text>
<text x="164.4" y="205">14</text>
<text x="175" y="205">15</text>
<text x="186.3" y="205">16</text>
<text x="197.2" y="205">17</text>
<text x="211" y="205" transform="rotate(-90 211 205)">18</text>
<text x="222.2" y="205" transform="rotate(-90 222.2 205)">19</text>
<text x="241.7" y="205">21</text>
<text x="252.6" y="205">22</text>
<text x="266.3" y="205" transform="rotate(-90 266.3 205)">23</text>
<text x="274.5" y="205">24</text>
</g>
<g font-size="3.1">
<text x="133.3" y="22.2" transform="rotate(-90 133.3 22.2)">11</text>
<text x="79" y="89.6">L</text>
<text x="133.3" y="205" transform="rotate(-90 133.3 205)">11</text>
</g>
<g font-size="2.5">
<text x="125.2" y="97.1">INVERTER</text>
<text x="125.3" y="100.1">KATS</text>
<text x="170.5" y="96.9">INVERTER</text>
<text x="216.9" y="97">INVERTER</text>
</g>
<g font-size="2.2">
<text x="106.2" y="101.2">+</text>
<text x="112.5" y="101">-</text>
</g>
<g font-size="1.5">
<text x="142.4" y="91.1">COM</text>
<text x="148.6" y="90.9">D1</text>
<text x="153" y="91">D2</text>
<text x="188.2" y="91.2">COM</text>
<text x="194.8" y="91">D1</text>
<text x="199.1" y="91.1">D2</text>
<text x="232.3" y="91.5">COM</text>
<text x="238.9" y="91.4">D1</text>
<text x="243.2" y="91.5">D2</text>
</g>
<text font-size=".8" x="45.2" y="125">R</text>
</svg>
